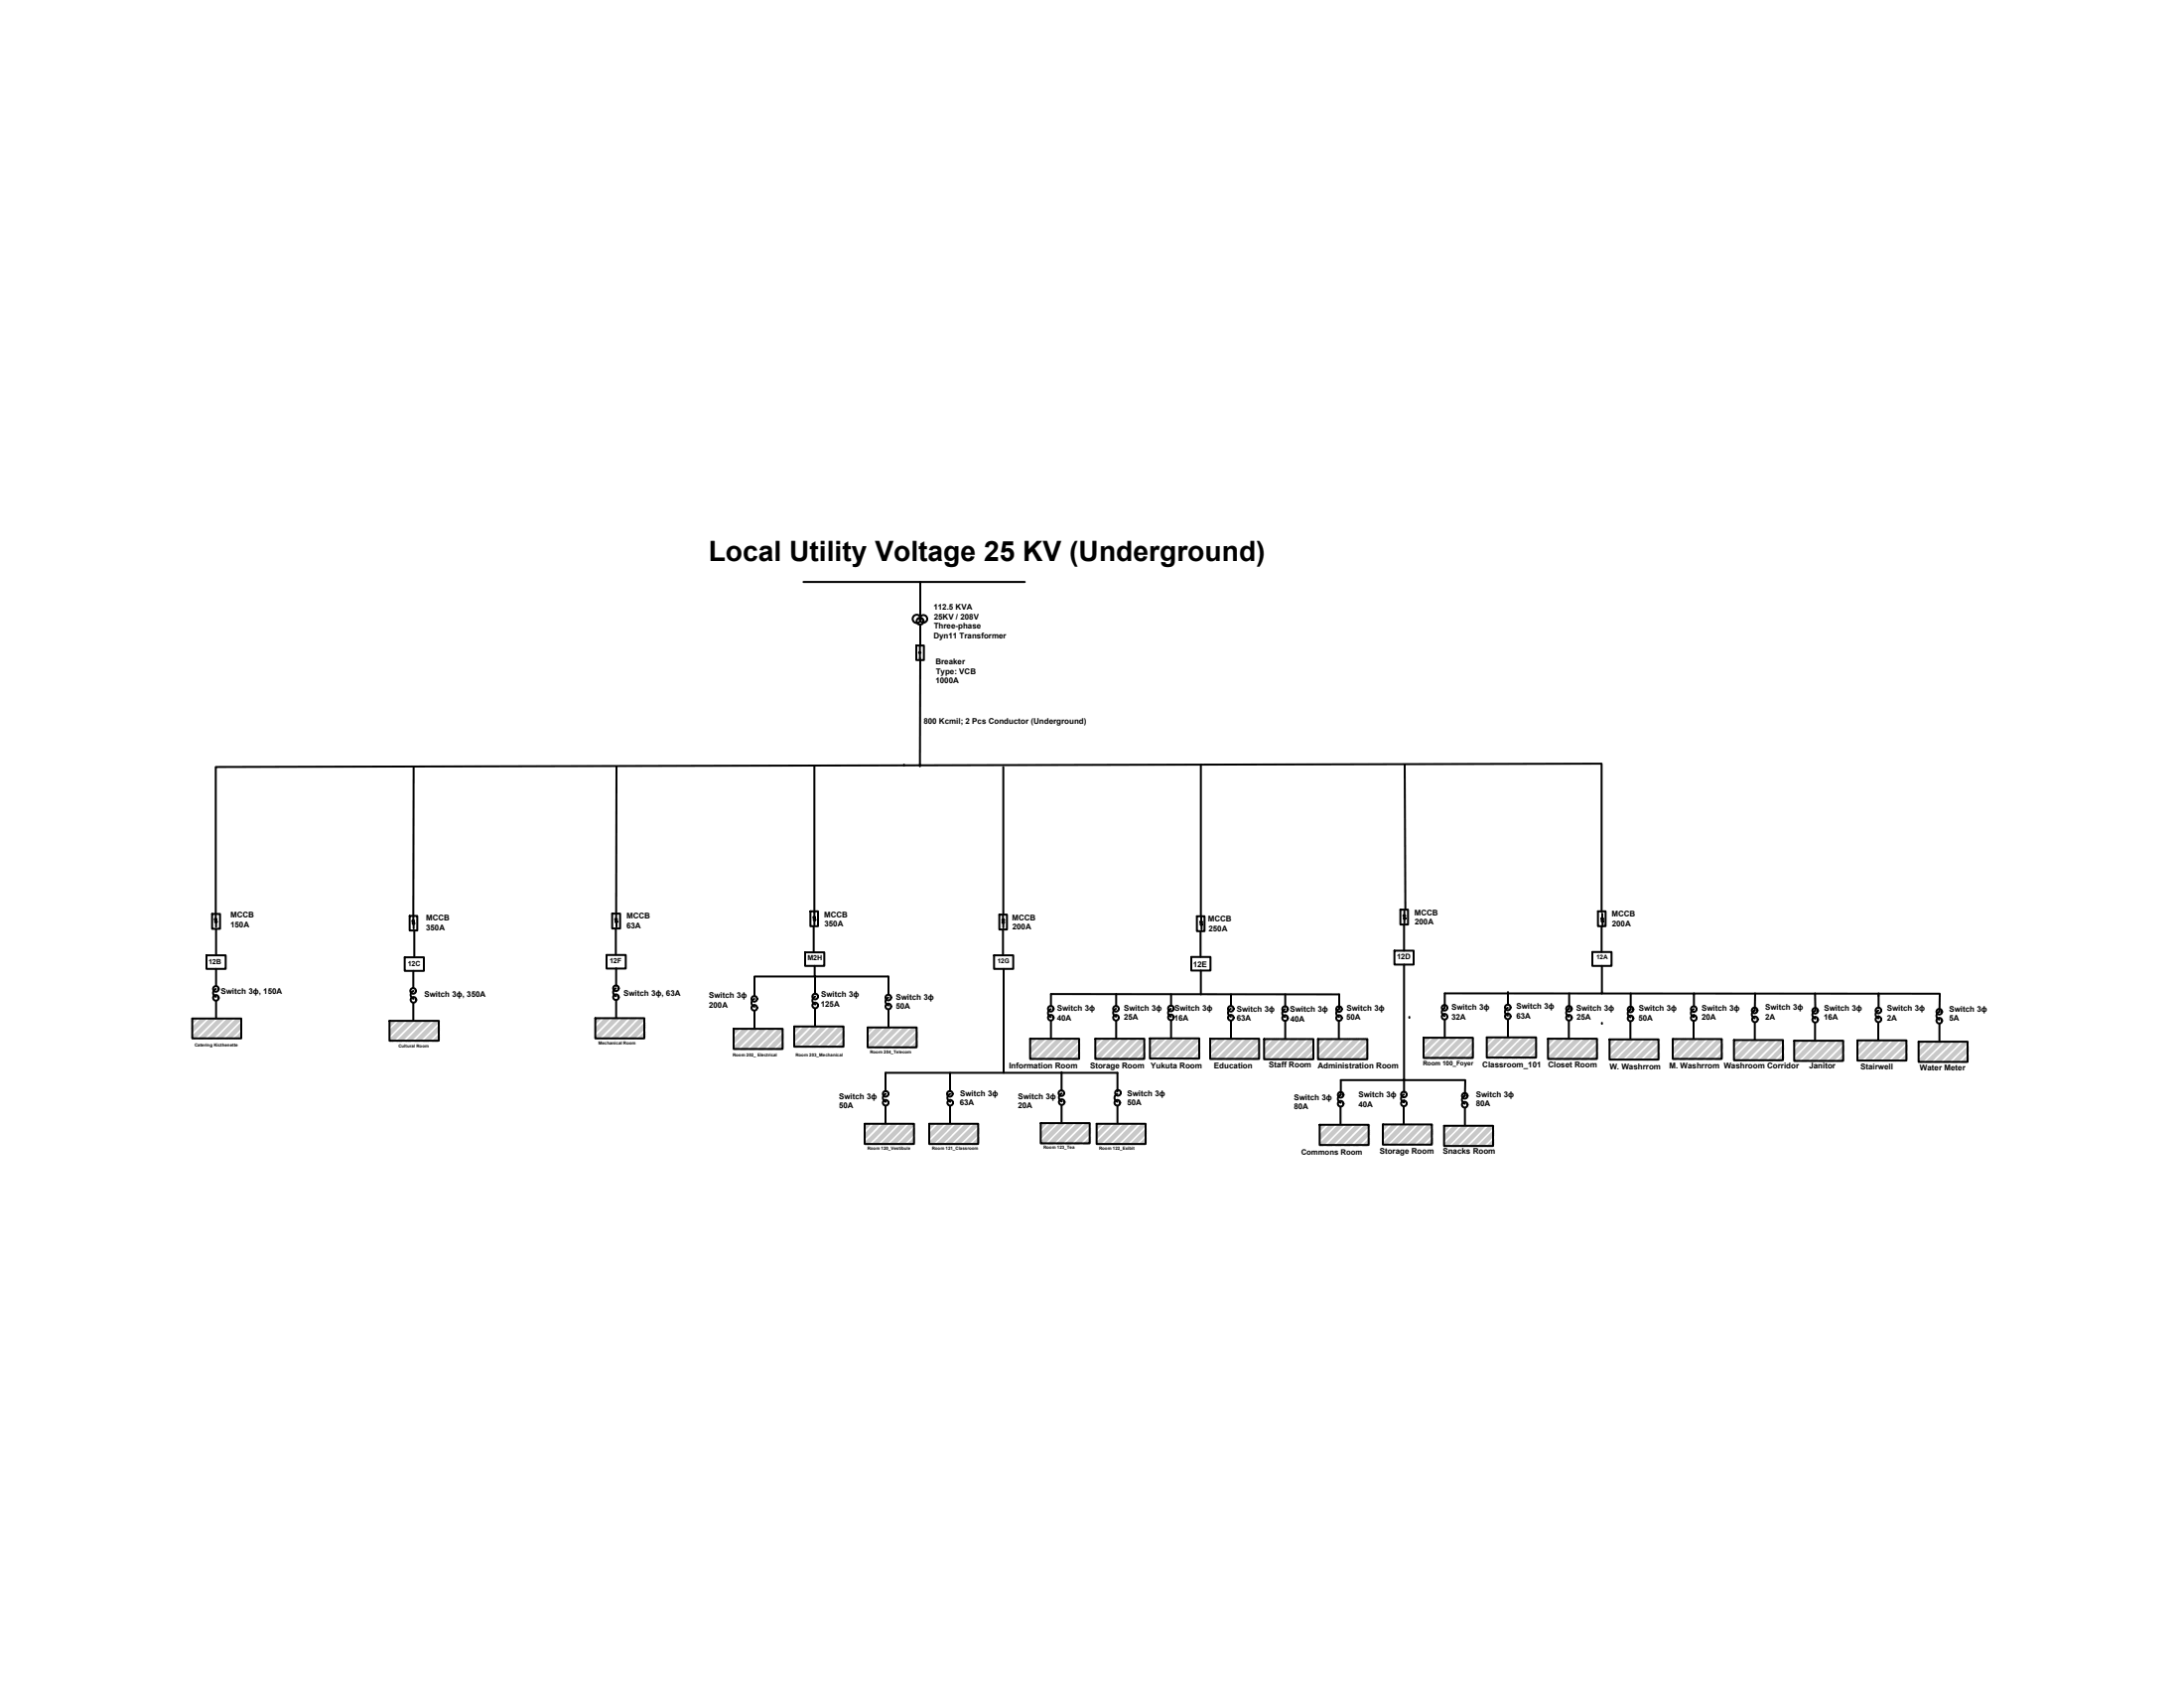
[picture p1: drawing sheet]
<svg xmlns="http://www.w3.org/2000/svg" width="279mm" height="216mm" viewBox="0 0 279 216" stroke-linecap="round" stroke-linejoin="round" font-family="sans-serif">
<!-- layer: 0 -->
<g fill="none" stroke="#000" stroke-width=".25">
<path d="M102.8 74.4h28.3M117.7 74.4v4.5M117.7 79.9v2.7M52.9 98.1v19.1M78.9 98.1l-.1 18.8M104.2 97.9v19.4M115.7 97.9h.1M117.2 82.6h1v1.8h-1zM117.6 83.5l.1-.1 .1 .1M117.6 83.5h.2M117.7 98h.1M117.7 97.9h.1"/>
<path d="M117.7 82.6h.1M117.7 84.3h.1M117.7 82.7v.8M117.7 83.6v.7M117.7 84.4v13.5M128.4 98.1v18.9M153.6 97.8v19.4M179.7 97.8l.1 18.5M204.9 97.7l-177.3 .4v18.8M204.9 97.8v18.8M27.1 116.9h1.1v1.9h-1.1zM27.6 117v.5"/>
<path d="M27.6 118v.5M27.6 118.8v3.3M52.4 117.2h1v1.8h-1zM52.9 117.2v.5M52.9 118.2v.6M53 119v3.4M78.3 116.9h1v1.9h-1zM78.8 118.8v3.3M78.8 117v.5M78.9 118v.5M103.7 116.6h.9v1.9h-.9zM104.1 118.5v3.3"/>
<path d="M104.2 117.7v.6M127.8 117h1v1.9h-1zM128.3 117.1v.5M128.3 118.9v3.3M128.4 118.1v.5M153.1 117.2h1v1.9h-1zM153.6 119.1v3.3M153.7 117.3v.5M153.7 118.3v.6M179.2 116.3h.9v2h-.9zM179.6 118.3v3.3M179.7 116.5v.6"/>
<path d="M179.7 117.6v.5M204.4 116.6h1v1.9h-1zM204.9 118.5v3.3M205 116.9v.5M205 117.9v.6M24.6 130.3h6.3v2.5h-6.3zM26.4 122.2h2.5v1.7h-2.5zM27.6 126.5a.53 .53 0 0 0-.3 .5 .53 .53 0 0 0 .3 .5M27.6 123.9v2.2M27.6 128v2.2M49.8 130.6h6.3v2.5h-6.3zM51.8 122.4h2.4v1.8h-2.4z"/>
<path d="M52.9 124.2v2.2M52.9 128.3v2.2M52.9 126.7a.53 .53 0 0 0-.4 .6 .53 .53 0 0 0 .4 .5M76.2 130.2h6.2v2.6h-6.2zM77.6 122.1h2.5v1.8h-2.5zM78.8 126.4a.53 .53 0 0 0-.4 .5 .53 .53 0 0 0 .4 .5M78.8 123.8v2.3M78.8 127.9v2.2M93.9 131.6h6.2v2.6h-6.2zM96.5 127.8a.53 .53 0 0 0-.4 .5 .53 .53 0 0 0 .4 .5M96.5 129.3v2.2M101.6 131.3h6.3v2.6h-6.3z"/>
<path d="M103 121.8h2.5v1.7h-2.5zM104.2 123.5v1.4h9.4M104.2 124.9h-7.7v2.5M104.3 124.9v2.2M104.3 129v2.2M104.3 127.5a.53 .53 0 0 0-.4 .5 .53 .53 0 0 0 .4 .5M111 131.4h6.3v2.6h-6.3zM113.3 139.6v-2.4h29.7v2.4M113.3 139.9a.53 .53 0 0 0-.4 .5 .53 .53 0 0 0 .4 .5M113.6 127.6a.53 .53 0 0 0-.3 .5 .53 .53 0 0 0 .4 .5M113.7 124.9v2.3M113.7 129.1v2.2"/>
<path d="M121.5 137.2v2.4M121.6 139.9a.53 .53 0 0 0-.4 .5 .53 .53 0 0 0 .4 .5M127.2 122.2h2.4v1.7h-2.4zM128.4 123.9v13.3M131.8 132.9h6.2v2.5h-6.2zM134.4 129.1a.53 .53 0 0 0-.3 .5 .53 .53 0 0 0 .3 .5M134.5 128.7v-1.6l36.8 .1v1.9M134.5 130.6v2.2M135.8 137.1v2.4M135.8 139.9a.53 .53 0 0 0-.3 .5 .53 .53 0 0 0 .3 .5M140.1 132.9h6.3v2.5h-6.3zM142.8 129a.53 .53 0 0 0-.4 .5 .53 .53 0 0 0 .4 .5"/>
<path d="M142.8 127.1v1.6M142.8 130.6v2.2M142.9 139.9a.53 .53 0 0 0-.3 .5 .53 .53 0 0 0 .4 .5M147.1 132.8h6.3v2.6h-6.3zM149.8 129a.53 .53 0 0 0-.4 .5 .53 .53 0 0 0 .4 .5M149.8 127.2v1.5M149.8 130.6v2.2M152.4 122.4h2.5v1.7h-2.5zM153.6 124.1v3.1M154.8 132.9h6.3v2.5h-6.3zM157.5 129a.53 .53 0 0 0-.4 .5 .53 .53 0 0 0 .4 .5M157.5 127.2v1.5"/>
<path d="M157.5 130.6v2.2M161.7 132.9h6.3v2.6h-6.3zM164.4 129.1a.53 .53 0 0 0-.4 .5 .53 .53 0 0 0 .4 .5M164.4 127.2v1.5M164.4 130.6v2.2M168.6 132.9h6.3v2.6h-6.3zM171.3 130.6v2.2M171.3 129.1a.53 .53 0 0 0-.4 .5 .53 .53 0 0 0 .4 .5M178.4 121.6h2.4v1.8h-2.4zM179.6 140a.53 .53 0 0 0-.4 .5 .53 .53 0 0 0 .4 .5M179.6 138.1h.1M179.6 123.4v16.3"/>
<path d="M180.3 130.2h.1M182.1 132.7h6.3v2.6h-6.3zM184.8 128.9a.53 .53 0 0 0-.4 .6 .53 .53 0 0 0 .4 .5M184.8 128.9v-1.8h63.4l-.1 2.3M184.8 130.5v2.2M190.2 132.7h6.3v2.6h-6.3zM192.9 128.9a.53 .53 0 0 0-.4 .5 .53 .53 0 0 0 .4 .5M192.9 129.7h.1M192.9 127h.1M192.9 127v1.5M192.9 130.4v2.2M198 132.9h6.3v2.5h-6.3z"/>
<path d="M200.7 130.6v2.2M200.7 129a.53 .53 0 0 0-.3 .5 .53 .53 0 0 0 .3 .5M200.7 127.1v1.9M203.7 121.8h2.5v1.7h-2.5zM204.9 131h.1M204.9 127.1h.1M204.9 123.5v3.6M205.9 132.9h6.3v2.6h-6.3zM208.6 130.7v2.2M208.6 129.1a.53 .53 0 0 0-.4 .5 .53 .53 0 0 0 .4 .5M208.6 127.1v2M214 132.9h6.3v2.5h-6.3z"/>
<path d="M216.7 130.6v2.2M216.7 129.1a.53 .53 0 0 0-.4 .5 .53 .53 0 0 0 .4 .5M216.7 129.9h.1M216.7 127.2h.1M216.7 127.1v1.6M221.8 133h6.3v2.6h-6.3zM224.5 129.2a.53 .53 0 0 0-.4 .6 .53 .53 0 0 0 .4 .5M224.5 130.8v2.2M224.5 127.1v2.2M229.5 133.1h6.3v2.6h-6.3zM232.2 130.8v2.2M232.2 127.1v2.2"/>
<path d="M232.2 129.3a.53 .53 0 0 0-.3 .5 .53 .53 0 0 0 .3 .5M237.6 133.1h6.3v2.6h-6.3zM240.3 130.8v2.2M240.3 129.2a.53 .53 0 0 0-.4 .6 .53 .53 0 0 0 .4 .5M240.3 130.1h.1M240.3 127.4h.1M240.3 127.1v1.8M245.4 133.2h6.3v2.6h-6.3zM248.1 129.4a.53 .53 0 0 0-.4 .5 .53 .53 0 0 0 .4 .5M248.1 131v2.2M110.6 143.7h6.3v2.6h-6.3zM113.3 141.4v2.3"/>
<path d="M118.9 143.7h6.2v2.6h-6.2zM121.5 141.4v2.3M133.1 143.7h6.3v2.5h-6.3zM135.8 141.4v2.2M140.3 143.7h6.3v2.6h-6.3zM143 141.4v2.3M168.8 143.9h6.3v2.5h-6.3zM171.5 141.6v2.2M171.5 140a.53 .53 0 0 0-.3 .5 .53 .53 0 0 0 .3 .5M171.5 140.1v-2h16l-.1 2.1M176.9 143.8h6.3v2.6h-6.3zM179.6 141.5v2.2"/>
<path d="M179.6 140.9h.1M184.7 144h6.3v2.6h-6.3zM187.4 140.2a.53 .53 0 0 0-.4 .5 .53 .53 0 0 0 .4 .5M187.4 141.7v2.2"/>
<circle cx="117.3" cy="79.2" r=".53"/>
<circle cx="117.7" cy="79.5" r=".44"/>
<circle cx="118.1" cy="79.2" r=".49"/>
<circle cx="27.6" cy="117.6" r=".11"/>
<circle cx="27.6" cy="117.9" r=".11"/>
<circle cx="52.9" cy="117.8" r=".11"/>
<circle cx="52.9" cy="118.1" r=".11"/>
<circle cx="78.8" cy="117.6" r=".11"/>
<circle cx="78.8" cy="117.9" r=".11"/>
<circle cx="104.2" cy="117.3" r=".11"/>
<circle cx="104.2" cy="117.6" r=".11"/>
<circle cx="128.3" cy="117.7" r=".11"/>
<circle cx="128.3" cy="118" r=".11"/>
<circle cx="153.6" cy="117.9" r=".11"/>
<circle cx="153.7" cy="118.2" r=".11"/>
<circle cx="179.6" cy="117.1" r=".11"/>
<circle cx="179.7" cy="117.5" r=".11"/>
<circle cx="205" cy="117.5" r=".11"/>
<circle cx="205" cy="117.8" r=".11"/>
<circle cx="27.6" cy="127.6" r=".36"/>
<circle cx="27.6" cy="126.5" r=".36"/>
<circle cx="52.9" cy="126.7" r=".36"/>
<circle cx="52.9" cy="127.9" r=".36"/>
<circle cx="78.8" cy="126.4" r=".36"/>
<circle cx="78.8" cy="127.5" r=".36"/>
<circle cx="96.5" cy="128.9" r=".36"/>
<circle cx="96.5" cy="127.8" r=".36"/>
<circle cx="104.3" cy="128.6" r=".36"/>
<circle cx="104.3" cy="127.5" r=".36"/>
<circle cx="113.3" cy="139.9" r=".36"/>
<circle cx="113.6" cy="128.7" r=".36"/>
<circle cx="113.6" cy="127.6" r=".36"/>
<circle cx="121.5" cy="139.9" r=".36"/>
<circle cx="134.4" cy="129" r=".36"/>
<circle cx="134.4" cy="130.2" r=".36"/>
<circle cx="135.8" cy="139.8" r=".36"/>
<circle cx="142.8" cy="129" r=".36"/>
<circle cx="142.8" cy="130.2" r=".36"/>
<circle cx="143" cy="139.8" r=".36"/>
<circle cx="149.8" cy="129" r=".36"/>
<circle cx="149.8" cy="130.1" r=".36"/>
<circle cx="157.5" cy="130.2" r=".36"/>
<circle cx="157.5" cy="129" r=".36"/>
<circle cx="164.4" cy="130.2" r=".36"/>
<circle cx="164.4" cy="129.1" r=".36"/>
<circle cx="171.3" cy="129.1" r=".36"/>
<circle cx="171.3" cy="130.2" r=".36"/>
<circle cx="179.6" cy="140" r=".36"/>
<circle cx="184.8" cy="130" r=".36"/>
<circle cx="184.8" cy="128.9" r=".36"/>
<circle cx="192.9" cy="128.9" r=".36"/>
<circle cx="192.9" cy="130" r=".36"/>
<circle cx="200.7" cy="130.2" r=".36"/>
<circle cx="200.7" cy="129" r=".36"/>
<circle cx="208.6" cy="130.3" r=".36"/>
<circle cx="208.6" cy="129.1" r=".36"/>
<circle cx="216.7" cy="130.2" r=".36"/>
<circle cx="216.7" cy="129.1" r=".36"/>
<circle cx="224.5" cy="129.2" r=".36"/>
<circle cx="224.5" cy="130.4" r=".36"/>
<circle cx="232.2" cy="130.4" r=".36"/>
<circle cx="232.2" cy="129.3" r=".36"/>
<circle cx="240.3" cy="130.4" r=".36"/>
<circle cx="240.3" cy="129.2" r=".36"/>
<circle cx="248.1" cy="129.4" r=".36"/>
<circle cx="248.1" cy="130.5" r=".36"/>
<circle cx="113.3" cy="141" r=".36"/>
<circle cx="121.6" cy="141" r=".36"/>
<circle cx="135.8" cy="141" r=".36"/>
<circle cx="142.9" cy="141" r=".36"/>
<circle cx="171.5" cy="141.2" r=".36"/>
<circle cx="171.5" cy="140" r=".36"/>
<circle cx="179.6" cy="141.1" r=".36"/>
<circle cx="187.4" cy="140.2" r=".36"/>
<circle cx="187.4" cy="141.3" r=".36"/>
</g>
<g fill="none" stroke="#c7c8ca" stroke-width=".25">
<path d="M24.7 130.3l-.1 .1M24.9 130.3l-.3 .3M25.2 130.3l-.6 .5M25.8 130.3l-1.2 1.2M26.1 130.3l-1.5 1.4M26.3 130.3l-1.7 1.7M27 130.3l-2.4 2.3M27.2 130.3l-2.6 2.5M27.5 130.3l-2.6 2.5M28.1 130.3l-2.6 2.5M28.4 130.3l-2.6 2.5M28.6 130.3l-2.6 2.5"/>
<path d="M29.3 130.3l-2.6 2.5M29.5 130.3l-2.6 2.5M29.7 130.3l-2.6 2.5M30.4 130.3l-2.6 2.5M30.6 130.3l-2.6 2.5M30.9 130.9l-1.9 1.9M30.9 132l-.8 .8M30.9 131.1l-1.7 1.7M30.9 130.3l-2.6 2.5M30.9 131.4l-1.5 1.4M30.9 132.3l-.6 .5M30.9 132.5l-.3 .3"/>
<path d="M50 130.6l-.1 .1M50.2 130.6l-.3 .4M50.5 130.6l-.6 .6M51.1 130.6l-1.2 1.2M51.4 130.6l-1.5 1.5M51.6 130.6l-1.7 1.7M52.3 130.6l-2.4 2.4M52.5 130.6l-2.5 2.6M52.8 130.6l-2.6 2.6M53.4 130.6l-2.6 2.6M53.7 130.6l-2.6 2.6M53.9 130.6l-2.6 2.6"/>
<path d="M54.6 130.6l-2.6 2.6M54.8 130.6l-2.6 2.6M55 130.6l-2.5 2.6M55.7 130.6l-2.6 2.6M55.9 130.6l-2.6 2.6M56.2 131.2l-2 2M56.2 132.4l-.8 .8M56.2 131.5l-1.7 1.7M56.2 130.6l-2.6 2.6M56.2 131.7l-1.5 1.5M56.2 132.6l-.6 .6M56.2 132.9l-.3 .3"/>
<path d="M76.3 130.3l-.1 .1M76.5 130.3l-.3 .4M76.8 130.3l-.6 .6M77.4 130.3l-1.2 1.2M77.7 130.3l-1.5 1.5M77.9 130.3l-1.7 1.7M78.6 130.3l-2.4 2.3M78.8 130.3l-2.6 2.6M79.1 130.3l-2.6 2.6M79.7 130.3l-2.6 2.6M80 130.3l-2.6 2.6M80.2 130.3l-2.6 2.6"/>
<path d="M80.9 130.3l-2.6 2.6M81.1 130.3l-2.6 2.6M81.3 130.3l-2.6 2.6M82 130.3l-2.6 2.6M82.2 130.3l-2.6 2.6M82.5 130.3l-2.6 2.6M82.5 130.9l-1.9 2M82.5 132.1l-.8 .8M82.5 131.2l-1.7 1.7M82.5 131.4l-1.5 1.5M82.5 132.3l-.6 .6M82.5 132.6l-.3 .3"/>
<path d="M94 131.6l-.1 .2M94.2 131.6l-.3 .4M94.5 131.6l-.6 .6M95.1 131.6l-1.2 1.3M95.4 131.6l-1.5 1.5M95.6 131.6l-1.7 1.8M96.3 131.6l-2.4 2.4M96.5 131.6l-2.6 2.6M96.8 131.6l-2.6 2.6M97.4 131.6l-2.6 2.6M97.7 131.6l-2.6 2.6M97.9 131.6l-2.6 2.6"/>
<path d="M98.6 131.6l-2.6 2.6M98.8 131.6l-2.6 2.6M99 131.6l-2.6 2.6M99.7 131.6l-2.6 2.6M99.9 131.6l-2.6 2.6M100.2 132.3l-1.9 1.9M100.2 133.4l-.8 .8M100.2 132.5l-1.7 1.7M100.2 131.6l-2.6 2.6M100.2 132.8l-1.5 1.4M100.2 133.7l-.6 .5M100.2 133.9l-.3 .3"/>
<path d="M101.8 131.3l-.1 .2M102 131.3l-.3 .4M102.3 131.3l-.6 .6M102.9 131.3l-1.2 1.3M103.2 131.3l-1.5 1.5M103.4 131.3l-1.7 1.8M104.1 131.3l-2.4 2.4M104.3 131.3l-2.6 2.6M104.5 131.3l-2.6 2.6M105.2 131.3l-2.6 2.6M105.4 131.3l-2.5 2.6M105.7 131.3l-2.6 2.6"/>
<path d="M106.3 131.3l-2.5 2.6M106.6 131.3l-2.6 2.6M106.8 131.3l-2.6 2.6M107.4 131.3l-2.5 2.6M107.7 131.3l-2.6 2.6M108 132l-2 1.9M108 133.1l-.9 .8M108 132.2l-1.7 1.7M108 131.3l-2.6 2.6M108 132.5l-1.5 1.4M108 133.4l-.6 .5M108 133.6l-.3 .3"/>
<path d="M111.2 131.5l-.2 .1M111.4 131.5l-.4 .3M111.6 131.5l-.6 .6M112.3 131.5l-1.3 1.2M112.5 131.5l-1.5 1.4M112.8 131.5l-1.8 1.7M113.4 131.5l-2.4 2.3M113.7 131.5l-2.6 2.5M113.9 131.5l-2.6 2.5M114.6 131.5l-2.6 2.5M114.8 131.5l-2.6 2.5M115 131.5l-2.5 2.5"/>
<path d="M115.7 131.5l-2.6 2.5M116 131.5l-2.6 2.5M116.2 131.5l-2.6 2.5M116.8 131.5l-2.5 2.5M117.1 131.5l-2.6 2.5M117.3 131.5l-2.6 2.5M117.3 132.1l-1.9 1.9M117.3 133.2l-.8 .8M117.3 132.3l-1.7 1.7M117.3 132.6l-1.4 1.4M117.3 133.5l-.5 .5M117.3 133.7l-.3 .3"/>
<path d="M132 132.9l-.2 .1M132.2 132.9l-.4 .4M132.4 132.9l-.6 .6M133.1 132.9l-1.3 1.3M133.3 132.9l-1.5 1.5M133.6 132.9l-1.8 1.7M134.2 132.9l-2.4 2.4M134.5 132.9l-2.6 2.6M134.7 132.9l-2.6 2.6M135.3 132.9l-2.5 2.6M135.6 132.9l-2.6 2.6M135.8 132.9l-2.6 2.6"/>
<path d="M136.5 132.9l-2.6 2.6M136.7 132.9l-2.5 2.6M136.9 132.9l-2.5 2.6M137.6 132.9l-2.6 2.6M137.8 132.9l-2.5 2.6M138.1 133.6l-1.9 1.9M138.1 134.7l-.8 .8M138.1 133.8l-1.7 1.7M138.1 132.9l-2.6 2.6M138.1 134l-1.4 1.5M138.1 134.9l-.6 .6M138.1 135.2l-.3 .3"/>
<path d="M140.3 132.9l-.1 .1M140.5 132.9l-.3 .4M140.8 132.9l-.6 .6M141.4 132.9l-1.2 1.3M141.6 132.9l-1.4 1.5M141.9 132.9l-1.7 1.7M142.5 132.9l-2.3 2.4M142.8 132.9l-2.6 2.6M143 132.9l-2.5 2.6M143.7 132.9l-2.6 2.6M143.9 132.9l-2.5 2.6M144.1 132.9l-2.5 2.6"/>
<path d="M144.8 132.9l-2.6 2.6M145.1 132.9l-2.6 2.6M145.3 132.9l-2.6 2.6M146 132.9l-2.6 2.6M146.2 132.9l-2.6 2.6M146.4 133.6l-1.9 1.9M146.4 134.7l-.8 .8M146.4 133.8l-1.7 1.7M146.4 132.9l-2.6 2.6M146.4 134l-1.4 1.5M146.4 134.9l-.5 .6M146.4 135.2l-.3 .3"/>
<path d="M147.3 132.9l-.1 .1M147.5 132.9l-.3 .3M147.8 132.9l-.6 .6M148.4 132.9l-1.2 1.2M148.7 132.9l-1.5 1.5M148.9 132.9l-1.7 1.7M149.6 132.9l-2.4 2.4M149.8 132.9l-2.6 2.6M150 132.9l-2.6 2.6M150.7 132.9l-2.6 2.6M151 132.9l-2.6 2.6M151.2 132.9l-2.6 2.6"/>
<path d="M151.8 132.9l-2.5 2.6M152.1 132.9l-2.6 2.6M152.3 132.9l-2.6 2.6M153 132.9l-2.6 2.6M153.2 132.9l-2.6 2.6M153.5 133.5l-2 2M153.5 134.7l-.8 .8M153.5 133.8l-1.7 1.7M153.5 132.9l-2.6 2.6M153.5 134l-1.5 1.5M153.5 134.9l-.6 .6M153.5 135.1l-.3 .4"/>
<path d="M155 132.9l-.1 .1M155.2 132.9l-.3 .3M155.4 132.9l-.5 .6M156.1 132.9l-1.2 1.2M156.3 132.9l-1.4 1.5M156.6 132.9l-1.7 1.7M157.2 132.9l-2.3 2.4M157.5 132.9l-2.6 2.6M157.7 132.9l-2.5 2.6M158.4 132.9l-2.6 2.6M158.6 132.9l-2.6 2.6M158.8 132.9l-2.5 2.6"/>
<path d="M159.5 132.9l-2.6 2.6M159.8 132.9l-2.6 2.6M160 132.9l-2.6 2.6M160.7 132.9l-2.6 2.6M160.9 132.9l-2.6 2.6M161.1 133.5l-1.9 2M161.1 134.7l-.8 .8M161.1 133.8l-1.7 1.7M161.1 132.9l-2.6 2.6M161.1 134l-1.4 1.5M161.1 134.9l-.5 .6M161.1 135.1l-.3 .4"/>
<path d="M161.9 132.9l-.1 .2M162.1 132.9l-.3 .4M162.4 132.9l-.6 .6M163 132.9l-1.2 1.3M163.3 132.9l-1.5 1.5M163.5 132.9l-1.7 1.8M164.2 132.9l-2.4 2.4M164.4 132.9l-2.6 2.6M164.6 132.9l-2.5 2.6M165.3 132.9l-2.6 2.6M165.6 132.9l-2.6 2.6M165.8 132.9l-2.6 2.6"/>
<path d="M166.5 132.9l-2.6 2.6M166.7 132.9l-2.6 2.6M166.9 132.9l-2.6 2.6M167.6 132.9l-2.6 2.6M167.8 132.9l-2.6 2.6M168.1 133.6l-2 1.9M168.1 134.7l-.8 .8M168.1 133.8l-1.7 1.7M168.1 132.9l-2.6 2.6M168.1 134.1l-1.5 1.4M168.1 135l-.6 .5M168.1 135.2l-.3 .3"/>
<path d="M168.8 132.9l-.1 .2M169 132.9l-.3 .4M169.3 132.9l-.6 .6M169.9 132.9l-1.2 1.3M170.2 132.9l-1.5 1.5M170.4 132.9l-1.7 1.8M171.1 132.9l-2.4 2.4M171.3 132.9l-2.6 2.6M171.5 132.9l-2.5 2.6M172.2 132.9l-2.6 2.6M172.4 132.9l-2.6 2.6M172.7 132.9l-2.6 2.6"/>
<path d="M173.4 132.9l-2.6 2.6M173.6 132.9l-2.6 2.6M173.8 132.9l-2.6 2.6M174.5 132.9l-2.6 2.6M174.7 132.9l-2.6 2.6M175 133.6l-2 1.9M175 134.7l-.8 .8M175 133.8l-1.7 1.7M175 132.9l-2.6 2.6M175 134.1l-1.5 1.4M175 135l-.6 .5M175 135.2l-.4 .3"/>
<path d="M182.3 132.8l-.1 .1M182.5 132.8l-.3 .4M182.8 132.8l-.6 .6M183.4 132.8l-1.2 1.2M183.7 132.8l-1.5 1.5M183.9 132.8l-1.7 1.7M184.6 132.8l-2.4 2.4M184.8 132.8l-2.6 2.6M185 132.8l-2.5 2.6M185.7 132.8l-2.6 2.6M186 132.8l-2.6 2.6M186.2 132.8l-2.6 2.6"/>
<path d="M186.9 132.8l-2.6 2.6M187.1 132.8l-2.6 2.6M187.3 132.8l-2.6 2.6M188 132.8l-2.6 2.6M188.2 132.8l-2.6 2.6M188.5 133.4l-2 2M188.5 134.6l-.8 .8M188.5 133.7l-1.7 1.7M188.5 132.8l-2.6 2.6M188.5 133.9l-1.5 1.5M188.5 134.8l-.6 .6M188.5 135.1l-.3 .3"/>
<path d="M190.4 132.8l-.1 .1M190.6 132.8l-.3 .3M190.9 132.8l-.6 .6M191.5 132.8l-1.2 1.2M191.8 132.8l-1.5 1.5M192 132.8l-1.7 1.7M192.7 132.8l-2.4 2.3M192.9 132.8l-2.6 2.6M193.1 132.8l-2.5 2.6M193.8 132.8l-2.6 2.6M194.1 132.8l-2.6 2.6M194.3 132.8l-2.6 2.6"/>
<path d="M194.9 132.8l-2.5 2.6M195.2 132.8l-2.6 2.6M195.4 132.8l-2.6 2.6M196.1 132.8l-2.6 2.6M196.3 132.8l-2.6 2.6M196.6 133.4l-2 2M196.6 134.5l-.9 .9M196.6 133.6l-1.7 1.8M196.6 132.8l-2.6 2.6M196.6 133.9l-1.5 1.5M196.6 134.8l-.6 .6M196.6 135l-.3 .4"/>
<path d="M198.2 132.9l-.1 .1M198.5 132.9l-.4 .4M198.7 132.9l-.6 .6M199.3 132.9l-1.2 1.3M199.6 132.9l-1.5 1.5M199.8 132.9l-1.7 1.7M200.5 132.9l-2.4 2.4M200.7 132.9l-2.6 2.6M201 132.9l-2.6 2.6M201.6 132.9l-2.5 2.6M201.8 132.9l-2.5 2.6M202.1 132.9l-2.6 2.6"/>
<path d="M202.7 132.9l-2.5 2.6M203 132.9l-2.6 2.6M203.2 132.9l-2.5 2.6M203.9 132.9l-2.6 2.6M204.1 132.9l-2.6 2.6M204.4 133.6l-2 1.9M204.4 134.7l-.8 .8M204.4 133.8l-1.7 1.7M204.4 132.9l-2.6 2.6M204.4 134l-1.5 1.5M204.4 134.9l-.6 .6M204.4 135.2l-.4 .3"/>
<path d="M206.1 133l-.1 .1M206.3 133l-.3 .3M206.5 133l-.5 .6M207.2 133l-1.2 1.3M207.5 133l-1.5 1.5M207.7 133l-1.7 1.7M208.4 133l-2.4 2.4M208.6 133l-2.6 2.6M208.8 133l-2.6 2.6M209.5 133l-2.6 2.6M209.7 133l-2.6 2.6M210 133l-2.6 2.6"/>
<path d="M210.6 133l-2.6 2.6M210.9 133l-2.6 2.6M211.1 133l-2.6 2.6M211.8 133l-2.6 2.6M212 133l-2.6 2.6M212.3 133.6l-2 2M212.3 134.8l-.8 .8M212.3 133.9l-1.7 1.7M212.3 133l-2.6 2.6M212.3 134.1l-1.5 1.5M212.3 135l-.6 .6M212.3 135.2l-.4 .4"/>
<path d="M214.2 132.9l-.1 .2M214.4 132.9l-.3 .4M214.6 132.9l-.5 .6M215.3 132.9l-1.2 1.3M215.6 132.9l-1.5 1.5M215.8 132.9l-1.7 1.8M216.5 132.9l-2.4 2.4M216.7 132.9l-2.6 2.6M216.9 132.9l-2.6 2.6M217.6 132.9l-2.6 2.6M217.8 132.9l-2.6 2.6M218.1 132.9l-2.6 2.6"/>
<path d="M218.7 132.9l-2.6 2.6M218.9 132.9l-2.5 2.6M219.2 132.9l-2.6 2.6M219.8 132.9l-2.5 2.6M220.1 132.9l-2.6 2.6M220.3 133.6l-1.9 1.9M220.3 134.7l-.8 .8M220.3 133.8l-1.6 1.7M220.3 132.9l-2.5 2.6M220.3 134l-1.4 1.5M220.3 135l-.5 .5M220.3 135.2l-.3 .3"/>
<path d="M222 133.1l-.1 .1M222.2 133.1l-.3 .3M222.5 133.1l-.6 .6M223.1 133.1l-1.2 1.2M223.4 133.1l-1.5 1.5M223.6 133.1l-1.7 1.7M224.2 133.1l-2.3 2.4M224.5 133.1l-2.6 2.6M224.7 133.1l-2.5 2.6M225.4 133.1l-2.6 2.6M225.6 133.1l-2.5 2.6M225.9 133.1l-2.6 2.6"/>
<path d="M226.5 133.1l-2.6 2.6M226.8 133.1l-2.6 2.6M227 133.1l-2.6 2.6M227.7 133.1l-2.6 2.6M227.9 133.1l-2.6 2.6M228.1 133.1l-2.5 2.6M228.2 133.7l-2 2M228.2 134.9l-.8 .8M228.2 134l-1.8 1.7M228.2 134.2l-1.5 1.5M228.2 135.1l-.6 .6M228.2 135.4l-.4 .3"/>
<path d="M229.7 133.2l-.1 .1M230 133.2l-.4 .3M230.2 133.2l-.6 .5M230.8 133.2l-1.2 1.2M231.1 133.2l-1.5 1.4M231.3 133.2l-1.7 1.7M232 133.2l-2.4 2.4M232.2 133.2l-2.6 2.5M232.5 133.2l-2.6 2.5M233.1 133.2l-2.6 2.5M233.3 133.2l-2.5 2.5M233.6 133.2l-2.6 2.5"/>
<path d="M234.2 133.2l-2.6 2.5M234.5 133.2l-2.6 2.5M234.7 133.2l-2.5 2.5M235.4 133.2l-2.6 2.5M235.6 133.2l-2.6 2.5M235.9 133.8l-2 1.9M235.9 134.9l-.8 .8M235.9 134l-1.7 1.7M235.9 133.2l-2.6 2.5M235.9 134.3l-1.5 1.4M235.9 135.2l-.6 .5M235.9 135.4l-.4 .3"/>
<path d="M237.8 133.1l-.1 .1M238 133.1l-.3 .3M238.3 133.1l-.6 .6M238.9 133.1l-1.2 1.3M239.2 133.1l-1.5 1.5M239.4 133.1l-1.7 1.7M240.1 133.1l-2.4 2.4M240.3 133.1l-2.6 2.6M240.5 133.1l-2.5 2.6M241.2 133.1l-2.6 2.6M241.4 133.1l-2.6 2.6M241.7 133.1l-2.6 2.6"/>
<path d="M242.3 133.1l-2.6 2.6M242.6 133.1l-2.6 2.6M242.8 133.1l-2.6 2.6M243.5 133.1l-2.6 2.6M243.7 133.1l-2.6 2.6M244 133.7l-2 2M244 134.9l-.8 .8M244 134l-1.7 1.7M244 133.1l-2.6 2.6M244 134.3l-1.5 1.4M244 135.1l-.6 .6M244 135.4l-.4 .3"/>
<path d="M245.6 133.3l-.1 .1M245.8 133.3l-.3 .3M246.1 133.3l-.6 .6M246.7 133.3l-1.2 1.2M247 133.3l-1.5 1.5M247.2 133.3l-1.7 1.7M247.9 133.3l-2.4 2.4M248.1 133.3l-2.6 2.6M248.4 133.3l-2.6 2.6M249 133.3l-2.6 2.6M249.3 133.3l-2.6 2.6M249.5 133.3l-2.6 2.6"/>
<path d="M250.1 133.3l-2.5 2.6M250.4 133.3l-2.6 2.6M250.6 133.3l-2.6 2.6M251.3 133.3l-2.6 2.6M251.5 133.3l-2.5 2.6M251.8 133.3l-2.6 2.6M251.8 133.9l-1.9 2M251.8 135.1l-.8 .8M251.8 134.2l-1.7 1.7M251.8 134.4l-1.5 1.5M251.8 135.3l-.6 .6M251.8 135.5l-.3 .4"/>
<path d="M110.8 143.8l-.1 .1M111 143.8l-.3 .3M111.3 143.8l-.6 .6M111.9 143.8l-1.2 1.2M112.2 143.8l-1.5 1.5M112.4 143.8l-1.7 1.7M113.1 143.8l-2.4 2.3M113.3 143.8l-2.6 2.6M113.5 143.8l-2.5 2.6M114.2 143.8l-2.6 2.6M114.4 143.8l-2.5 2.6M114.7 143.8l-2.6 2.6"/>
<path d="M115.4 143.8l-2.6 2.6M115.6 143.8l-2.6 2.6M115.8 143.8l-2.6 2.6M116.5 143.8l-2.6 2.6M116.7 143.8l-2.6 2.6M117 144.4l-2 2M117 145.6l-.8 .8M117 144.7l-1.7 1.7M117 143.8l-2.6 2.6M117 144.9l-1.5 1.5M117 145.8l-.6 .6M117 146.1l-.4 .3"/>
<path d="M119 143.8l-.1 .1M119.3 143.8l-.4 .3M119.5 143.8l-.6 .6M120.2 143.8l-1.3 1.2M120.4 143.8l-1.5 1.5M120.7 143.8l-1.8 1.7M121.3 143.8l-2.4 2.3M121.5 143.8l-2.5 2.6M121.8 143.8l-2.6 2.6M122.4 143.8l-2.6 2.6M122.7 143.8l-2.6 2.6M122.9 143.8l-2.5 2.6"/>
<path d="M123.6 143.8l-2.6 2.6M123.8 143.8l-2.6 2.6M124.1 143.8l-2.6 2.6M124.7 143.8l-2.6 2.6M125 143.8l-2.6 2.6M125.2 143.8l-2.6 2.6M125.2 144.4l-1.9 2M125.2 145.6l-.8 .8M125.2 144.7l-1.7 1.7M125.2 144.9l-1.5 1.5M125.2 145.8l-.6 .6M125.2 146.1l-.3 .3"/>
<path d="M133.3 143.7l-.1 .1M133.6 143.7l-.4 .4M133.8 143.7l-.6 .6M134.5 143.7l-1.3 1.3M134.7 143.7l-1.5 1.5M134.9 143.7l-1.7 1.7M135.6 143.7l-2.4 2.4M135.8 143.7l-2.6 2.6M136.1 143.7l-2.6 2.6M136.7 143.7l-2.5 2.6M136.9 143.7l-2.5 2.6M137.2 143.7l-2.6 2.6"/>
<path d="M137.8 143.7l-2.5 2.6M138.1 143.7l-2.6 2.6M138.3 143.7l-2.5 2.6M139 143.7l-2.6 2.6M139.2 143.7l-2.5 2.6M139.4 143.7l-2.5 2.6M139.5 144.4l-2 1.9M139.5 145.5l-.8 .8M139.5 144.6l-1.7 1.7M139.5 144.8l-1.5 1.5M139.5 145.7l-.6 .6M139.5 146l-.4 .3"/>
<path d="M140.5 143.8l-.2 .1M140.7 143.8l-.4 .3M140.9 143.8l-.6 .6M141.6 143.8l-1.3 1.2M141.8 143.8l-1.5 1.5M142.1 143.8l-1.8 1.7M142.7 143.8l-2.4 2.3M143 143.8l-2.6 2.6M143.2 143.8l-2.6 2.6M143.8 143.8l-2.5 2.6M144.1 143.8l-2.6 2.6M144.3 143.8l-2.6 2.6"/>
<path d="M145 143.8l-2.6 2.6M145.2 143.8l-2.5 2.6M145.5 143.8l-2.6 2.6M146.1 143.8l-2.5 2.6M146.3 143.8l-2.5 2.6M146.6 144.4l-1.9 2M146.6 145.6l-.8 .8M146.6 144.7l-1.7 1.7M146.6 143.8l-2.6 2.6M146.6 144.9l-1.4 1.5M146.6 145.8l-.5 .6M146.6 146.1l-.3 .3"/>
<path d="M169 143.9l-.1 .1M169.2 143.9l-.3 .4M169.5 143.9l-.6 .6M170.1 143.9l-1.2 1.3M170.4 143.9l-1.5 1.5M170.6 143.9l-1.7 1.7M171.3 143.9l-2.4 2.4M171.5 143.9l-2.6 2.6M171.7 143.9l-2.5 2.6M172.4 143.9l-2.6 2.6M172.6 143.9l-2.5 2.6M172.9 143.9l-2.6 2.6"/>
<path d="M173.5 143.9l-2.6 2.6M173.8 143.9l-2.6 2.6M174 143.9l-2.5 2.6M174.7 143.9l-2.6 2.6M174.9 143.9l-2.6 2.6M175.2 144.6l-2 1.9M175.2 145.7l-.8 .8M175.2 144.8l-1.7 1.7M175.2 143.9l-2.6 2.6M175.2 145l-1.5 1.5M175.2 145.9l-.6 .6M175.2 146.2l-.4 .3"/>
<path d="M177.1 143.9l-.1 .1M177.3 143.9l-.3 .3M177.5 143.9l-.5 .6M178.2 143.9l-1.2 1.2M178.5 143.9l-1.5 1.4M178.7 143.9l-1.7 1.7M179.4 143.9l-2.4 2.4M179.6 143.9l-2.6 2.5M179.8 143.9l-2.6 2.5M180.5 143.9l-2.6 2.5M180.7 143.9l-2.6 2.5M181 143.9l-2.6 2.5"/>
<path d="M181.6 143.9l-2.6 2.5M181.9 143.9l-2.6 2.5M182.1 143.9l-2.6 2.5M182.8 143.9l-2.6 2.5M183 143.9l-2.6 2.5M183.3 144.5l-2 1.9M183.3 145.6l-.8 .8M183.3 144.8l-1.7 1.6M183.3 143.9l-2.6 2.5M183.3 145l-1.5 1.4M183.3 145.9l-.6 .5M183.3 146.1l-.4 .3"/>
<path d="M184.9 144l-.1 .2M185.1 144l-.3 .4M185.4 144l-.6 .6M186.1 144l-1.3 1.3M186.3 144l-1.5 1.5M186.5 144l-1.7 1.8M187.2 144l-2.4 2.4M187.4 144l-2.6 2.6M187.7 144l-2.6 2.6M188.3 144l-2.6 2.6M188.6 144l-2.6 2.6M188.8 144l-2.6 2.6"/>
<path d="M189.4 144l-2.5 2.6M189.7 144l-2.6 2.6M189.9 144l-2.6 2.6M190.6 144l-2.6 2.6M190.8 144l-2.5 2.6M191.1 144l-2.6 2.6M191.1 144.7l-2 1.9M191.1 145.8l-.8 .8M191.1 144.9l-1.7 1.7M191.1 145.2l-1.5 1.4M191.1 146.1l-.6 .5M191.1 146.3l-.3 .3"/>
</g>
<text font-size="3.6" x="90.6" y="71.8">Local Utility Voltage 25 KV (Underground)</text>
<g font-size="1">
<text x="119.4" y="78">112.5 KVA</text>
<text x="119.4" y="81.7">Dyn11 Transformer</text>
<text x="119.5" y="79.2">25KV / 208V</text>
<text x="119.5" y="80.4">Three-phase</text>
<text x="119.7" y="85">Breaker</text>
<text x="119.7" y="87.4">1000A</text>
<text x="119.7" y="86.2">Type: VCB</text>
<text x="118.2" y="92.6">800 Kcmil; 2 Pcs Conductor (Underground)</text>
<text x="29.5" y="117.4">MCCB</text>
<text x="29.5" y="118.6">150A</text>
<text x="54.5" y="117.7">MCCB</text>
<text x="54.5" y="119">350A</text>
<text x="80.1" y="117.5">MCCB</text>
<text x="80.1" y="118.8">63A</text>
<text x="105.4" y="117.3">MCCB</text>
<text x="105.5" y="118.5">350A</text>
<text x="129.5" y="117.7">MCCB</text>
<text x="129.5" y="118.9">200A</text>
<text x="154.5" y="117.9">MCCB</text>
<text x="154.6" y="119.1">250A</text>
<text x="180.9" y="117.1">MCCB</text>
<text x="181" y="118.3">200A</text>
<text x="206.2" y="117.2">MCCB</text>
<text x="206.2" y="118.5">200A</text>
<text x="152.6" y="123.7" transform="rotate(1 152.6 123.7)">12E</text>
<text x="178.7" y="122.7">12D</text>
<text x="28.2" y="127.1">Switch 3ϕ, 150A</text>
<text x="54.3" y="127.6">Switch 3ϕ, 350A</text>
<text x="79.8" y="127.4">Switch 3ϕ, 63A</text>
<text x="90.7" y="127.6">Switch 3ϕ</text>
<text x="90.7" y="128.9">200A</text>
<text x="105" y="128.8">125A</text>
<text x="105" y="127.6">Switch 3ϕ</text>
<text x="114.6" y="127.9">Switch 3ϕ</text>
<text x="114.6" y="129.1">50A</text>
<text x="135.2" y="129.3">Switch 3ϕ</text>
<text x="135.2" y="130.6">40A</text>
<text x="143.8" y="129.3">Switch 3ϕ</text>
<text x="143.8" y="130.5">25A</text>
<text x="150.2" y="130.5">16A</text>
<text x="150.2" y="129.3">Switch 3ϕ</text>
<text x="158.2" y="129.4">Switch 3ϕ</text>
<text x="158.2" y="130.6">63A</text>
<text x="165" y="129.4">Switch 3ϕ</text>
<text x="165.1" y="130.7">40A</text>
<text x="172.2" y="130.4">50A</text>
<text x="172.3" y="129.3">Switch 3ϕ</text>
<text x="185.7" y="129.2">Switch 3ϕ</text>
<text x="185.7" y="130.4">32A</text>
<text x="194" y="129.1">Switch 3ϕ</text>
<text x="194" y="130.3">63A</text>
<text x="201.6" y="129.3">Switch 3ϕ</text>
<text x="201.7" y="130.5">25A</text>
<text x="209.6" y="130.5">50A</text>
<text x="209.6" y="129.3">Switch 3ϕ</text>
<text x="217.7" y="129.3">Switch 3ϕ</text>
<text x="217.7" y="130.5">20A</text>
<text x="225.8" y="129.2">Switch 3ϕ</text>
<text x="225.8" y="130.4">2A</text>
<text x="233.3" y="130.5">16A</text>
<text x="233.3" y="129.3">Switch 3ϕ</text>
<text x="241.4" y="129.3">Switch 3ϕ</text>
<text x="241.4" y="130.5">2A</text>
<text x="249.3" y="129.4">Switch 3ϕ</text>
<text x="249.3" y="130.6">5A</text>
<text x="129.1" y="136.6">Information Room</text>
<text x="139.4" y="136.6">Storage Room</text>
<text x="147.2" y="136.6">Yukuta Room</text>
<text x="155.3" y="136.7">Education</text>
<text x="162.3" y="136.6">Staff Room</text>
<text x="168.6" y="136.7">Administration Room</text>
<text x="189.6" y="136.5">Classroom_101</text>
<text x="198" y="136.5">Closet Room</text>
<text x="205.9" y="136.8">W. Washrrom</text>
<text x="213.5" y="136.7">M. Washrrom Washroom Corridor</text>
<text x="231.4" y="136.7">Janitor</text>
<text x="238" y="136.8">Stairwell</text>
<text x="245.6" y="136.9">Water Meter</text>
<text x="107.3" y="140.6">Switch 3ϕ</text>
<text x="107.3" y="141.7">50A</text>
<text x="122.8" y="141.4">63A</text>
<text x="122.8" y="140.2">Switch 3ϕ</text>
<text x="130.2" y="140.6">Switch 3ϕ</text>
<text x="130.2" y="141.7">20A</text>
<text x="144.2" y="140.2">Switch 3ϕ</text>
<text x="144.2" y="141.4">50A</text>
<text x="165.5" y="140.7">Switch 3ϕ</text>
<text x="165.5" y="141.9">80A</text>
<text x="173.8" y="140.4">Switch 3ϕ</text>
<text x="173.8" y="141.6">40A</text>
<text x="188.8" y="140.3">Switch 3ϕ</text>
<text x="188.8" y="141.5">80A</text>
<text x="166.5" y="147.8">Commons Room</text>
<text x="176.5" y="147.6">Storage Room</text>
<text x="184.6" y="147.6">Snacks Room</text>
</g>
<g font-size=".9">
<text x="26.7" y="123.4">12B</text>
<text x="52.2" y="123.6">12C</text>
<text x="78" y="123.2">12F</text>
<text x="103.3" y="122.8">M2H</text>
</g>
<g font-size=".8">
<text x="127.6" y="123.2">12G</text>
<text x="204.2" y="122.7">12A</text>
<text x="182" y="136.3">Room 100_Foyer</text>
</g>
<g font-size=".6">
<text x="24.9" y="133.9">Catering Kicthenette</text>
<text x="51" y="134">Cultural Room</text>
<text x="76.5" y="133.7">Mechanical Room</text>
<text x="93.7" y="135.1">Room 202_ Electrical</text>
<text x="101.8" y="135.2">Room 203_Mechanical</text>
<text x="111.3" y="134.7">Room 204_Telecom</text>
<text x="111" y="147.1">Room 120_Vestibule</text>
<text x="119.2" y="147.1">Room 121_Classroom</text>
<text x="133.5" y="147">Room 123_Tea</text>
<text x="140.6" y="147.1">Room 122_Exibit</text>
</g>
</svg>
